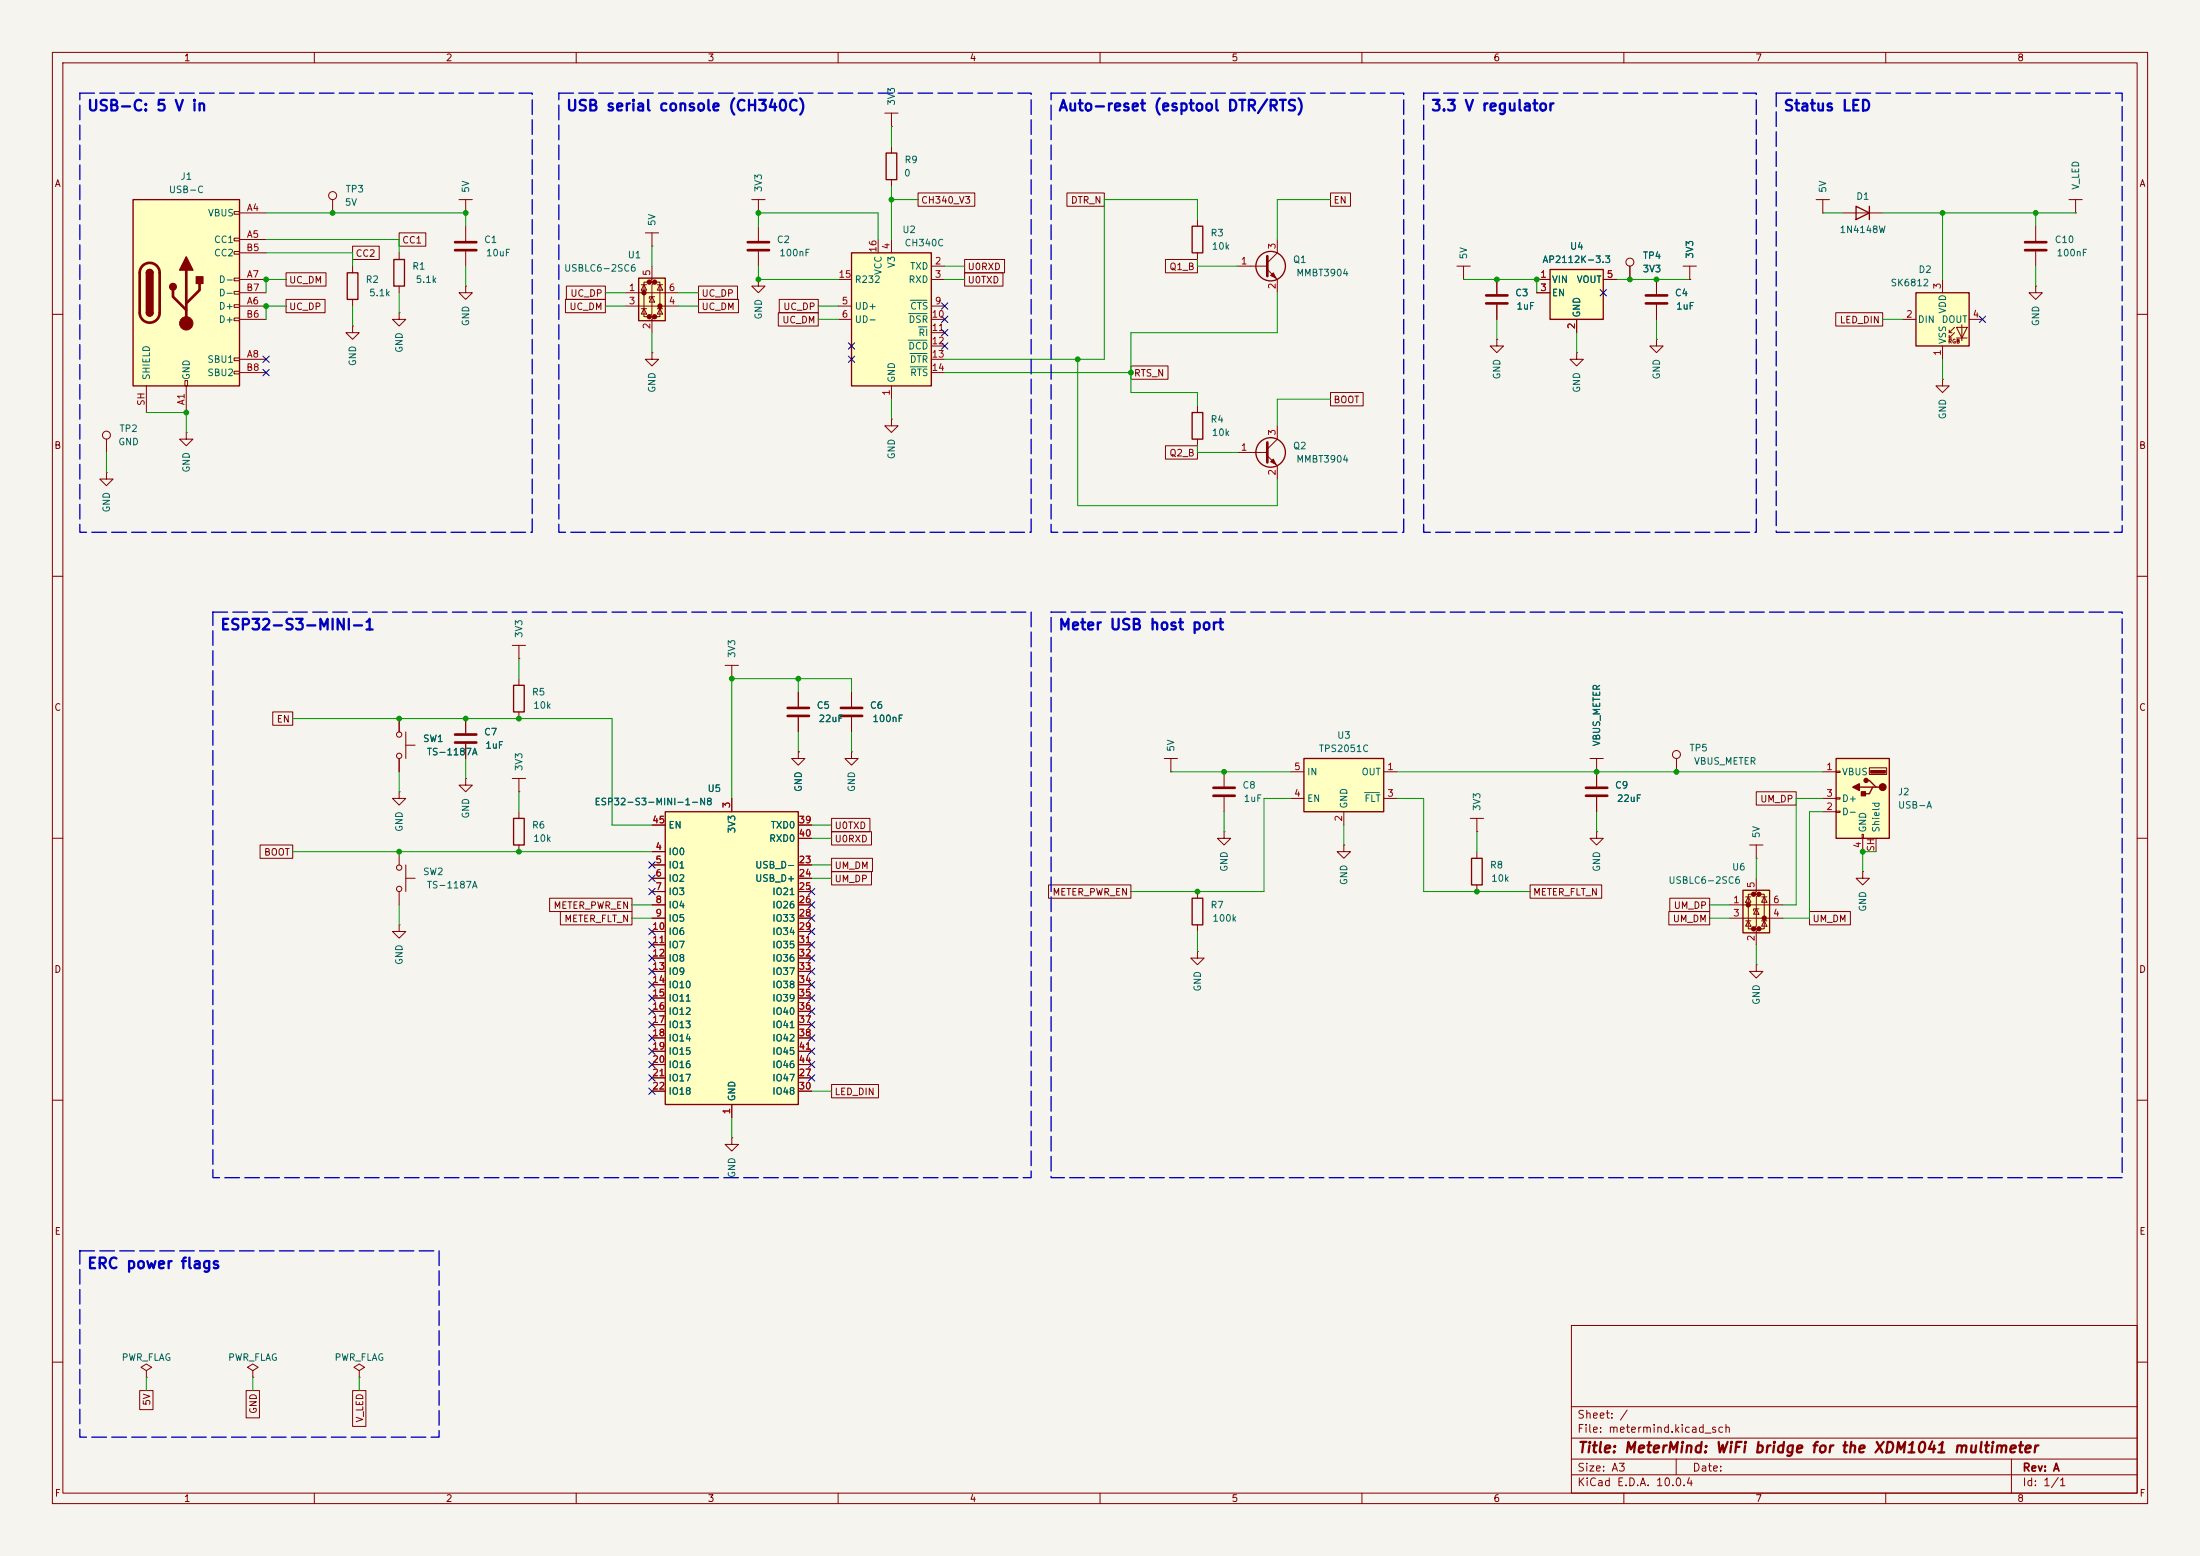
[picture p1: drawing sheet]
<svg xmlns="http://www.w3.org/2000/svg" width="420mm" height="297mm" viewBox="0 0 420 297" stroke-linecap="round" stroke-linejoin="round" font-family="sans-serif">
<path d="M0 0h420v297h-420z" fill="#f5f4ef" stroke="#f5f4ef" stroke-width=".19"/>
<g fill="none" stroke="#840000" stroke-width=".19">
<path d="M10 10h400v277h-400zM12 12h396v273h-396zM60 10v2M110 10v2M160 10v2M210 10v2M260 10v2M310 10v2M360 10v2M10 60h2M408 60h2M10 110h2"/>
<path d="M408 110h2M10 160h2M408 160h2M228.6 170.2v1.3M228.6 176.5v1.3M10 210h2M408 210h2M300 253h108v32h-108zM10 260h2M68.6 261.6l1-.6-1-.7-1 .7 1 .6v1.3M68.6 262.9h.1M300 278.5h108"/>
<path d="M300 274.5h108M300 268.5h108M320 278.5v3M384 278.5v6.5M408 260h2M60 285v2M110 285v2M160 285v2M210 285v2M260 285v2M300 281.5h108M310 285v2"/>
<path d="M360 285v2"/>
</g>
<path d="M227.6 171.5h2v5h-2z" fill="none" stroke="#840000" stroke-width=".25"/>
<path d="M248.9 144.8h15.3v10.1h-15.3z" fill="#ffffc2"/>
<path d="M248.9 144.8h15.3v10.1h-15.3zM280.9 163.8h2.1v5.1h-2.1z" fill="none" stroke="#840000" stroke-width=".25"/>
<g fill="none" stroke="#840000" stroke-width=".19">
<path d="M395 38.1h2.5M396.2 38.1v2.5M388.6 54.6v1.3h1.3l-1.3 1.3-1.3-1.3h1.3M388.6 54.6h.1M388.6 43.2v2.8M388.6 48v2.8M396.2 40.6h.1M162.6 132.1v2.8M162.6 136.9v2.8M222.2 144.8h2.6M223.5 147.3h.1M223.5 144.8v2.5"/>
<path d="M233.7 158.8v1.2h1.2l-1.2 1.3-1.3-1.3h1.3M233.7 158.8h.1M233.7 147.3v2.8M233.7 152.1v2.8M246.4 147.3h2.5M246.4 152.4h2.5M256.5 154.9v2.6M264.2 147.3h2.5M264.2 152.4h2.5M280.7 156.2h2.5M281.9 158.8h.1M281.9 156.2v2.6"/>
<path d="M281.9 162.6v1.2M281.9 168.9v1.3M228.6 181.6v1.3h1.3l-1.3 1.3-1.3-1.3h1.3M228.6 181.6h.1M335.3 184.2v1.2h1.2l-1.2 1.3-1.3-1.3h1.3M335.3 184.2h.1"/>
</g>
<path d="M260.5 151.3h2.8" fill="none" stroke="#006464" stroke-width=".19"/>
<path d="M386.6 46.2h4.1M386.6 47.8h4.1M160.5 135.1h4.1M160.5 136.7h4.1M231.6 150.4h4.1M231.6 151.9h4.1" fill="none" stroke="#840000" stroke-width=".51"/>
<path d="M365.8 55.9h10.1v10.1h-10.1z" fill="#ffffc2"/>
<g fill="none" stroke="#840000" stroke-width=".19">
<path d="M168.9 21.6h2.5M170.2 24.1h.1M170.2 21.6v2.5M321.3 50.8h2.5M322.6 53.3h.1M322.6 50.8v2.5M370.8 53.3v2.6M363.2 61h2.6M370.8 72.4v1.3h1.3l-1.3 1.2-1.2-1.2h1.2M370.8 72.4h.1M370.8 66v2.6M372.1 63.5h.5"/>
<path d="M372.1 64.5h.5M373.1 62.5l-1 1v-.5M373.1 63.5l-1 1v-.5M373.5 62.5h2l-1 2zM373.5 64.5h2M374.5 62v3M375.9 61h2.6"/>
</g>
<path d="M365.8 55.9h10.1v10.1h-10.1z" fill="none" stroke="#840000" stroke-width=".25"/>
<path d="M162.6 48.3h15.2v25.4h-15.2z" fill="#ffffc2"/>
<path d="M162.6 48.3h15.2v25.4h-15.2z" fill="none" stroke="#840000" stroke-width=".25"/>
<g fill="none" stroke="#840000" stroke-width=".19">
<path d="M160 53.3h2.6M160 58.4h2.6M167.6 45.7v2.6M170.2 45.7v2.6M177.8 50.8h2.5M177.8 53.3h2.5M177.8 58.4h2.5M124.5 67.3v1.3h1.2l-1.2 1.3-1.3-1.3h1.3M124.5 67.3h.1M160 61h2.6M170.2 73.7v2.5M177.8 61h2.5"/>
<path d="M177.8 63.5h2.5M177.8 66h2.5M177.8 68.6h2.5M177.8 71.1h2.5"/>
</g>
<path d="M173.5 59.9h3.5M173.8 57.3h3.2M173.4 64.9h3.6M173.7 67.5h3.3M173.8 70h3.2M175.3 62.4h1.7" fill="none" stroke="#006464" stroke-width=".19"/>
<path d="M121.9 53.1h5.1v8.1h-5.1z" fill="#ffffc2"/>
<g fill="#840000" stroke="#840000" stroke-width=".51">
<circle cx="122.9" cy="55.9" r=".25"/>
<circle cx="124" cy="53.8" r=".25"/>
<circle cx="124" cy="60.5" r=".25"/>
<circle cx="125" cy="53.8" r=".25"/>
<circle cx="125" cy="60.5" r=".25"/>
<circle cx="126" cy="58.4" r=".25"/>
</g>
<g fill="none" stroke="#840000" stroke-width=".19">
<path d="M87.6 38.1h2.6M88.9 38.1v2.5M346.7 38.1h2.5M348 38.1v2.5M67.3 50.8v1.3M67.3 57.2v1.2M76.2 59.7v1.3h1.3l-1.3 1.2-1.3-1.2h1.3M76.2 59.7h.1M76.2 48.3v1.2M76.2 54.6v1.3M88.9 40.6h.1M88.9 54.6v1.3h1.3l-1.3 1.3-1.3-1.3h1.3"/>
<path d="M88.9 54.6h.1M88.9 43.2v2.8M88.9 48v2.8M119.4 55.9h10.1M119.4 58.4h10.1M122.4 58.9h1M122.4 54.4h1M122.9 54.4l.5 1h-1zM122.9 58.9l.5 1h-1zM123.2 44.5h2.5M124 53.8h-1.1v6.7h1.1M124.5 50.8v2.5l-.5 .5h1l-.5 .6v5.5l-.5 .6h1l-.5 .5v2.5"/>
<path d="M124.5 56.6l.5 1.1h-1zM124.5 47h.1M124.5 44.5v2.5M125 56.6h-1v.4M125 53.8h1v6.7h-1M125.5 58.9h1M125.5 54.4h1M126 54.4l.5 1h-1zM126 58.9l.5 1h-1zM311.1 50.8v2.5M316.2 53.3v2.8M316.2 58.2v2.8"/>
<path d="M348 40.6h.1M351.8 40.6h7.6M67.3 62.2v1.3h1.3l-1.3 1.3-1.3-1.3h1.3M67.3 62.2h.1M316.2 64.8v1.2h1.3l-1.3 1.3-1.2-1.3h1.2M316.2 64.8h.1M170.2 80v1.3h1.2l-1.2 1.3-1.3-1.3h1.3M170.2 80h.1M138.4 127h2.6M139.7 129.5h.1M139.7 127v2.5"/>
<circle cx="311.2" cy="50" r=".76"/>
</g>
<path d="M354.3 39.4l2.6 1.2-2.6 1.3zM356.9 39.4v2.5M66.3 52.1h2v5.1h-2zM75.2 49.5h2v5.1h-2zM121.9 53.1h5.1v8.1h-5.1z" fill="none" stroke="#840000" stroke-width=".25"/>
<path d="M86.9 46.2h4M86.9 47.8h4M314.2 56.4h4.1M314.2 57.9h4.1" fill="none" stroke="#840000" stroke-width=".51"/>
<path d="M350.5 144.8h10.2v15.2h-10.2z" fill="#ffffc2"/>
<path d="M350.5 144.8h10.2v15.2h-10.2zM355 150.2h2.5M356.2 149h.7l1.2 1.2h.7M358.1 150.2h-.6l-.6 1.3h-1.3" fill="none" stroke="#840000" stroke-width=".25"/>
<g fill="#840000" stroke="#840000" stroke-width=".25">
<path d="M355.3 151.1h.8v.8h-.8z"/>
<path d="M353.7 150.2l1.3-.6v1.3z"/>
<circle cx="359.4" cy="150.2" r=".63"/>
<circle cx="356.2" cy="149" r=".38"/>
</g>
<path d="M357.1 147.1h2.8v.5h-2.8z" fill="#840000" stroke="#840000" stroke-width=".19"/>
<g fill="none" stroke="#840000" stroke-width=".19">
<path d="M348 147.3h2.5M348 154.9h2.5M348 152.4h2.5M350.5 147.2h.8v.2h-.8zM350.5 152.3h.8v.2h-.8zM350.5 154.8h.8v.3h-.8zM355.5 159.3h.2v.7h-.2zM356.9 146.6h3.3v1.2h-3.3zM334 161.3h2.5M335.3 163.8h.1M335.3 161.3v2.5M355.6 166.4v1.2h1.3l-1.3 1.3-1.3-1.3h1.3"/>
<path d="M355.6 166.4h.1M355.6 160v2.6M358.1 160v2.6"/>
</g>
<path d="M332.7 169.9h5.1v8.2h-5.1z" fill="#ffffc2"/>
<g fill="#840000" stroke="#840000" stroke-width=".51">
<circle cx="333.8" cy="172.7" r=".25"/>
<circle cx="334.8" cy="170.7" r=".25"/>
<circle cx="334.8" cy="177.3" r=".25"/>
<circle cx="335.8" cy="170.7" r=".25"/>
<circle cx="335.8" cy="177.3" r=".25"/>
<circle cx="336.8" cy="175.3" r=".25"/>
</g>
<g fill="none" stroke="#840000" stroke-width=".19">
<path d="M63.5 38.1v2.5M330.2 172.7h10.2M330.2 175.3h10.2M333.2 175.8h1.1M333.2 171.2h1.1M333.8 171.2l.5 1h-1.1zM333.8 175.8l.5 1h-1.1zM334.8 170.7h-1v6.6h1M335.3 167.6v2.6l-.5 .5h1l-.5 .5v5.6l-.5 .5h1l-.5 .5v2.5M335.3 173.5l.5 1h-1zM335.8 173.5h-1v.4M335.8 170.7h1v6.6h-1"/>
<path d="M336.3 175.8h1M336.3 171.2h1M336.8 171.2l.5 1h-1zM336.8 175.8l.5 1h-1z"/>
<circle cx="63.5" cy="37.3" r=".76"/>
</g>
<path d="M332.7 169.9h5.1v8.2h-5.1z" fill="none" stroke="#840000" stroke-width=".25"/>
<path d="M25.4 38.1h20.3v35.6h-20.3z" fill="#ffffc2"/>
<g fill="none" stroke="#840000" stroke-width=".19">
<path d="M44.7 40.4h1v.5h-1zM44.7 45.5h1v.5h-1zM44.7 48h1v.5h-1zM44.7 53.1h1v.5h-1zM44.7 55.6h1v.5h-1zM44.7 58.2h1v.5h-1zM45.7 40.6h5.1M45.7 45.7h5.1M45.7 58.4h5.1M45.7 53.3h5.1M45.7 48.3h5.1M45.7 55.9h5.1"/>
<path d="M228.6 41.9v1.3M228.6 48.3v1.2M236.2 50.8h5.7M241.9 51.4l1.9 1.9v2.6M243.8 45.7v2.6l-1.9 1.9M27.9 73.7v5M35.3 72.6h.5v1.1h-.5zM35.6 73.7v5M44.7 60.7h1v.5h-1zM44.7 68.3h1v.5h-1zM44.7 70.9h1v.5h-1zM45.7 68.6h5.1"/>
<path d="M45.7 61h5.1M45.7 71.1h5.1M228.6 77.5v1.2M301 67.3v1.3h1.3l-1.3 1.3-1.3-1.3h1.3M301 67.3h.1M20.3 90.2v1.2h1.3l-1.3 1.3-1.3-1.3h1.3M20.3 90.2h.1M20.3 83.8v2.6M35.6 82.6v1.2h1.2l-1.2 1.3-1.3-1.3h1.3M35.6 82.6h.1M228.6 83.8v1.3M236.2 86.4h5.7"/>
<path d="M241.9 87l1.9 1.9v2.5M243.8 81.3v2.5l-1.9 1.9M303.5 144.8h2.6M304.8 147.3h.1M304.8 158.8v1.2h1.3l-1.3 1.3-1.3-1.3h1.3M304.8 158.8h.1M304.8 144.8v5.3M304.8 152.1v2.8M320 144.8v2.5"/>
<circle cx="20.3" cy="83.1" r=".76"/>
<circle cx="320" cy="144" r=".76"/>
</g>
<g fill="none" stroke="#840000" stroke-width=".25">
<path d="M25.4 38.1h20.3v35.6h-20.3zM27.9 52.1a.64 .64 0 0 1 .7-.7 .64 .64 0 0 1 .6 .7M27.9 59.7a.64 .64 0 0 0 .7 .6 .64 .64 0 0 0 .6-.6M227.6 43.2h2v5.1h-2zM227.6 78.7h2v5.1h-2z"/>
<circle cx="242.6" cy="50.8" r="2.82"/>
<circle cx="242.6" cy="86.4" r="2.82"/>
</g>
<path d="M27.2 50.7a1.9 1.9 0 0 1 2.1-.4 1.9 1.9 0 0 1 1.2 1.8v7.6a1.91 1.91 0 0 1-1.9 1.9 1.91 1.91 0 0 1-1.9-1.9v-7.8l.1-.6zM33 55.4v1.2l2.6 2.6M35.6 51.6v10.1M38.1 54.1v1.3l-2.5 2.5M241.9 48.9v3.8M241.9 84.5v3.8M302.8 150.4h4M302.8 151.9h4" fill="none" stroke="#840000" stroke-width=".51"/>
<g fill="#840000" stroke="#840000" stroke-width=".25">
<path d="M27.9 52.1h1.3v7.6h-1.3z"/>
<path d="M28.1 51.6a.64 .64 0 0 1 .7-.1 .64 .64 0 0 1 .4 .6h-1.3z"/>
<path d="M27.9 59.7h1.3a.64 .64 0 0 1-.6 .6 .64 .64 0 0 1-.7-.6z"/>
<path d="M35.6 49l1.2 2.6h-2.5z"/>
<path d="M37.5 52.8h1.2v1.3h-1.2z"/>
<circle cx="33" cy="54.7" r=".63"/>
</g>
<g fill="#840000" stroke="#840000" stroke-width=".19">
<path d="M243.1 87.6l.5 1-1-.5z"/>
<path d="M242.6 52.6l.5-.5 .5 1z"/>
<circle cx="35.6" cy="61.7" r="1.27"/>
</g>
<path d="M295.9 51.4h10.2v9.6h-10.2z" fill="#ffffc2"/>
<path d="M295.9 51.4h10.2v9.6h-10.2z" fill="none" stroke="#840000" stroke-width=".25"/>
<g fill="none" stroke="#840000" stroke-width=".19">
<path d="M278.1 50.8h2.6M279.4 53.3h.1M279.4 50.8v2.5M285.7 53.3v2.8M285.7 58.2v2.8M293.4 53.3h2.5M293.4 55.9h2.5M306.1 53.3h2.5M285.7 64.8v1.2h1.3l-1.3 1.3-1.2-1.3h1.2M285.7 64.8h.1M301 61v2.5M76.2 151.1v1.3h1.3l-1.3 1.3-1.3-1.3h1.3"/>
<path d="M76.2 151.1h.1M152.4 143.5v1.3h1.3l-1.3 1.3-1.3-1.3h1.3M152.4 143.5h.1M162.6 143.5v1.3h1.2l-1.2 1.3-1.3-1.3h1.3M162.6 143.5h.1M76.2 176.5v1.3h1.3l-1.3 1.3-1.3-1.3h1.3M76.2 176.5h.1M139.7 217.2v1.2h1.3l-1.3 1.3-1.3-1.3h1.3M139.7 217.2h.1"/>
</g>
<path d="M283.7 56.4h4.1M283.7 57.9h4.1" fill="none" stroke="#840000" stroke-width=".51"/>
<path d="M127 154.9h25.4v55.9h-25.4z" fill="#ffffc2"/>
<path d="M169.2 29.2h2v5.1h-2zM98 130.8h2.1v5.1h-2.1zM98 156.2h2.1v5.1h-2.1zM127 154.9h25.4v55.9h-25.4z" fill="none" stroke="#840000" stroke-width=".25"/>
<g fill="none" stroke="#840000" stroke-width=".19">
<path d="M143.5 38.1h2.5M144.8 38.1v2.5M170.2 27.9v1.3M170.2 34.3v1.3M175.3 36.8h10.8v2.6h-10.8zM203.7 36.8h7.1v2.6h-7.1zM254 36.8h3.8v2.6h-3.8zM54.6 57.1h7.5v2.6h-7.5zM54.6 52.1h7.6v2.5h-7.6zM67.3 47h5.1v2.5h-5.1zM76.2 44.4h5.1v2.6h-5.1zM107.9 57.1h7.7v2.6h-7.7z"/>
<path d="M108.1 54.6h7.5v2.6h-7.5zM133.3 57.1h7.7v2.6h-7.7zM133.3 54.6h7.5v2.6h-7.5zM144.8 40.6h.1M144.8 53.3v1.3h1.2l-1.2 1.3-1.3-1.3h1.3M144.8 53.3h.1M144.8 43.2v2.8M144.8 48v2.8M148.6 59.7h7.6v2.5h-7.6zM148.8 57.1h7.4v2.6h-7.4zM184.1 52.1h7.4v2.5h-7.4zM184.1 49.5h7.7v2.6h-7.7z"/>
<path d="M222.5 49.5h6.1v2.6h-6.1zM285.7 53.3v2.8M285.7 58.2v2.8M293.4 53.3h2.5M293.4 55.9h2.5M306.1 53.3h2.5M311.1 50.8v2.5M316.2 53.3v2.8M316.2 58.2v2.8M322.6 53.3h.1M350.5 59.7h8.9v2.5h-8.9zM215.9 69.8h7.1v2.6h-7.1z"/>
<path d="M254 74.9h6.2v2.6h-6.2zM301 61v2.5M222.5 85.1h6.1v2.5h-6.1zM52.1 135.9h3.8v2.5h-3.8zM76.2 137.2v2.5M77.5 139.7v5.1M88.9 137.2v2.8M97.8 123.2h2.5M99.1 125.7h.1M99.1 123.2v2.5M99.1 129.5v1.3M99.1 135.9v1.3"/>
<path d="M152.4 132.1v2.8M152.4 136.9v2.8M162.6 132.1v2.8M162.6 136.9v2.8M76.2 144.8v2.5M77.5 142.2h1.7M88.9 148.6v1.3h1.3l-1.3 1.2-1.3-1.2h1.3M88.9 148.6h.1M88.9 142v2.8M97.8 148.6h2.5M99.1 151.1h.1M99.1 148.6v2.5"/>
<path d="M99.1 154.9v1.3M124.5 157.5h2.5M139.7 152.4v2.5M152.4 143.5h.1M152.4 157.5h2.5M158.7 156.2h7.4v2.6h-7.4zM158.7 158.7h7.7v2.6h-7.7zM304.8 147.3h.1M304.8 147.3v2.8M304.8 152.1v2.8M335.3 151.1h7.6v2.6h-7.6zM49.6 161.3h6.3v2.5h-6.3z"/>
<path d="M76.2 162.6v2.5M76.2 170.2v2.5M77.5 167.6h1.7M77.5 165.1v5.1M99.1 161.3v1.3M104.9 171.4h15.7v2.6h-15.7zM107 174h13.6v2.5h-13.6zM124.5 162.6h2.5M124.5 165.1h2.5M124.5 167.6h2.5M124.5 170.2h2.5M124.5 172.7h2.5"/>
<path d="M124.5 175.3h2.5M124.5 177.8h2.5M152.4 165.1h2.5M152.4 167.6h2.5M152.4 170.2h2.5M152.4 172.7h2.5M152.4 175.3h2.5M152.4 177.8h2.5M152.4 160h2.5M158.7 163.8h7.9v2.6h-7.9zM158.7 166.4h7.7v2.5h-7.7zM200.2 168.9h15.7v2.6h-15.7z"/>
<path d="M256.5 161.3v1.3h1.3l-1.3 1.2-1.2-1.2h1.2M256.5 161.3h.1M292.1 168.9h13.7v2.6h-13.7zM318.6 174h7.8v2.5h-7.8zM318.8 171.4h7.6v2.6h-7.6zM345.4 174h7.8v2.5h-7.8zM124.5 180.3h2.5M124.5 182.9h2.5M124.5 185.4h2.5M124.5 188h2.5M124.5 190.5h2.5M124.5 193h2.5"/>
<path d="M124.5 195.6h2.5M124.5 198.1h2.5M152.4 180.3h2.5M152.4 182.9h2.5M152.4 185.4h2.5M152.4 188h2.5M152.4 190.5h2.5M152.4 193h2.5M152.4 195.6h2.5M152.4 198.1h2.5M124.5 200.7h2.5M124.5 203.2h2.5"/>
<path d="M124.5 205.7h2.5M124.5 208.3h2.5M139.7 210.8v2.6M152.4 200.7h2.5M152.4 203.2h2.5M152.4 205.7h2.5M152.4 208.3h2.5M158.7 207h9v2.6h-9zM26.7 265.4h2.5v3.7h-2.5zM27.9 261.6l1.1-.6-1.1-.7-1 .7 1 .6v1.3M27.9 262.9h.1M47 265.4h2.5v5.2h-2.5z"/>
<path d="M48.3 261.6l1-.6-1-.7-1.1 .7 1.1 .6v1.3M48.3 262.9h.1M67.3 265.4h2.6v6.9h-2.6z"/>
<circle cx="76.2" cy="140.2" r=".51"/>
<circle cx="76.2" cy="144.3" r=".51"/>
<circle cx="76.2" cy="165.6" r=".51"/>
<circle cx="76.2" cy="169.7" r=".51"/>
</g>
<path d="M142.7 46.2h4.1M142.7 47.8h4.1M150.4 135.1h4M150.4 136.7h4M86.9 140.2h4M86.9 141.7h4" fill="none" stroke="#840000" stroke-width=".51"/>
<g fill="none" stroke="#009600" stroke-width=".19">
<path d="M170.2 24.1v3.8M170.2 35.6v10.1M170.2 38.1h5.1M254 38.1h-10.2v7.6M50.8 40.6h38.1v2.6M50.8 45.7h25.4v2.6M50.8 48.3h16.5v2.5M54.6 53.3h-3.8v2.6M54.6 58.4h-3.8v2.6M67.3 58.4v3.8M76.2 55.9v3.8M88.9 50.8v3.8"/>
<path d="M115.6 58.4h3.8M115.6 55.9h3.8M124.5 47v3.8M129.5 58.4h3.8M129.5 55.9h3.8M144.8 43.2v-2.6h22.8v5.1M144.8 50.8v2.5h15.2M156.2 58.4h3.8M180.3 50.8h3.8M180.3 53.3h3.8M228.6 49.5v1.3h7.6M228.6 41.9v-3.8h-17.8v30.5h-30.5"/>
<path d="M243.8 55.9v7.6h-27.9v11.4h12.7v2.6M279.4 53.3h14v2.6M308.6 53.3h14M348 40.6h3.8M359.4 40.6h36.8M370.8 40.6v12.7M388.6 40.6v2.6M388.6 50.8v3.8M27.9 78.7h7.7v3.9M124.5 63.5v3.8M156.2 61h3.8M170.2 76.2v3.8"/>
<path d="M180.3 71.1h35.6M205.7 68.6v27.9h38.1v-5.1M254 76.2h-10.2v5.1M285.7 61v3.8M301 63.5v3.8M316.2 61v3.8M359.4 61h3.8M370.8 68.6v3.8M20.3 86.4v3.8M228.6 85.1v1.3h7.6M55.9 137.2h60.9v20.3h7.7M99.1 125.7v3.8"/>
<path d="M152.4 129.5v2.6M152.4 139.7v3.8M162.6 132.1v-2.6h-22.9v22.9M162.6 139.7v3.8M76.2 147.3v3.8M88.9 144.8v3.8M99.1 151.1v3.8M154.9 157.5h3.8M223.5 147.3h22.9M233.7 154.9v3.9M246.4 152.4h-5.1v17.8h-25.4M256.5 157.5v3.8"/>
<path d="M266.7 147.3h81.3M266.7 152.4h5.1v17.8h20.3M281.9 158.8v3.8M304.8 154.9v3.9M348 154.9h-2.6v20.4h-5M348 152.4h-5.1v20.3h-2.5M55.9 162.6h68.6M76.2 172.7v3.8M120.6 175.3h3.9M120.6 172.7h3.9M154.9 160h3.8M154.9 167.6h3.8"/>
<path d="M154.9 165.1h3.8M228.6 177.8v3.8M326.4 175.3h3.8M326.4 172.7h3.8M335.3 163.8v3.8M358.1 162.6h-2.5v3.8M335.3 180.3v3.9M139.7 213.4v3.8M154.9 208.3h3.8M27.9 262.9v2.5M48.3 262.9v2.5M68.6 262.9v2.5"/>
</g>
<g fill="none" stroke="#000084" stroke-width=".19">
<path d="M179.7 57.8l1.2 1.2M180.9 57.8l-1.2 1.2M305.5 55.3l1.2 1.2M306.7 55.3l-1.2 1.2M50.2 68l1.2 1.2M50.2 70.5l1.2 1.2M51.4 68l-1.2 1.2M51.4 70.5l-1.2 1.2M162 68l1.2 1.2M162 65.4l1.2 1.2M163.2 68l-1.2 1.2M163.2 65.4l-1.2 1.2"/>
<path d="M179.7 65.4l1.2 1.2M179.7 62.9l1.2 1.2M179.7 60.4l1.2 1.2M180.9 65.4l-1.2 1.2M180.9 62.9l-1.2 1.2M180.9 60.4l-1.2 1.2M377.9 60.4l1.2 1.2M379.1 60.4l-1.2 1.2M123.9 164.5l1.2 1.2M123.9 167l1.2 1.2M123.9 169.6l1.2 1.2M123.9 177.2l1.2 1.2"/>
<path d="M123.9 179.7l1.2 1.2M125.1 164.5l-1.2 1.2M125.1 167l-1.2 1.2M125.1 169.6l-1.2 1.2M125.1 177.2l-1.2 1.2M125.1 179.7l-1.2 1.2M154.3 169.6l1.2 1.2M154.3 172.1l1.2 1.2M154.3 174.7l1.2 1.2M154.3 177.2l1.2 1.2M154.3 179.7l1.2 1.2M155.5 169.6l-1.2 1.2"/>
<path d="M155.5 172.1l-1.2 1.2M155.5 174.7l-1.2 1.2M155.5 177.2l-1.2 1.2M155.5 179.7l-1.2 1.2M123.9 197.5l1.2 1.2M123.9 187.4l1.2 1.2M123.9 184.8l1.2 1.2M123.9 189.9l1.2 1.2M123.9 192.4l1.2 1.2M123.9 182.3l1.2 1.2M123.9 195l1.2 1.2M125.1 197.5l-1.2 1.2"/>
<path d="M125.1 187.4l-1.2 1.2M125.1 184.8l-1.2 1.2M125.1 189.9l-1.2 1.2M125.1 192.4l-1.2 1.2M125.1 182.3l-1.2 1.2M125.1 195l-1.2 1.2M154.3 182.3l1.2 1.2M154.3 184.8l1.2 1.2M154.3 187.4l1.2 1.2M154.3 189.9l1.2 1.2M154.3 192.4l1.2 1.2M154.3 195l1.2 1.2"/>
<path d="M154.3 197.5l1.2 1.2M155.5 182.3l-1.2 1.2M155.5 184.8l-1.2 1.2M155.5 187.4l-1.2 1.2M155.5 189.9l-1.2 1.2M155.5 192.4l-1.2 1.2M155.5 195l-1.2 1.2M155.5 197.5l-1.2 1.2M123.9 207.7l1.2 1.2M123.9 205.1l1.2 1.2M123.9 202.6l1.2 1.2M123.9 200.1l1.2 1.2"/>
<path d="M125.1 200.1l-1.2 1.2M125.1 205.1l-1.2 1.2M125.1 207.7l-1.2 1.2M125.1 202.6l-1.2 1.2M154.3 200.1l1.2 1.2M154.3 202.6l1.2 1.2M154.3 205.1l1.2 1.2M155.5 200.1l-1.2 1.2M155.5 202.6l-1.2 1.2M155.5 205.1l-1.2 1.2"/>
</g>
<path d="M15.2 17.8h86.4v83.8h-86.4zM106.7 17.8h90.1v83.8h-90.1zM200.7 17.8h67.3v83.8h-67.3zM271.8 17.8h63.5v83.8h-63.5zM339.1 17.8h66v83.8h-66zM40.6 116.8h156.2v108h-156.2zM200.7 116.8h204.4v108h-204.4zM15.2 238.8h68.6v35.5h-68.6z" fill="none" stroke="#0000c2" stroke-width=".25" stroke-dasharray="2.8 1"/>
<g fill="#009600" stroke="#009600" stroke-width=".19">
<circle cx="152.4" cy="129.5" r=".46"/>
<circle cx="139.7" cy="129.5" r=".46"/>
<circle cx="63.5" cy="40.6" r=".46"/>
<circle cx="88.9" cy="40.6" r=".46"/>
<circle cx="35.6" cy="78.7" r=".46"/>
<circle cx="76.2" cy="162.6" r=".46"/>
<circle cx="99.1" cy="162.6" r=".46"/>
<circle cx="144.8" cy="53.3" r=".46"/>
<circle cx="170.2" cy="38.1" r=".46"/>
<circle cx="144.8" cy="40.6" r=".46"/>
<circle cx="205.7" cy="68.6" r=".46"/>
<circle cx="215.9" cy="71.1" r=".46"/>
<circle cx="50.8" cy="58.4" r=".46"/>
<circle cx="50.8" cy="53.3" r=".46"/>
<circle cx="99.1" cy="137.2" r=".46"/>
<circle cx="88.9" cy="137.2" r=".46"/>
<circle cx="76.2" cy="137.2" r=".46"/>
<circle cx="293.4" cy="53.3" r=".46"/>
<circle cx="311.1" cy="53.3" r=".46"/>
<circle cx="316.2" cy="53.3" r=".46"/>
<circle cx="285.7" cy="53.3" r=".46"/>
<circle cx="304.8" cy="147.3" r=".46"/>
<circle cx="320" cy="147.3" r=".46"/>
<circle cx="355.6" cy="162.6" r=".46"/>
<circle cx="370.8" cy="40.6" r=".46"/>
<circle cx="388.6" cy="40.6" r=".46"/>
<circle cx="228.6" cy="170.2" r=".46"/>
<circle cx="233.7" cy="147.3" r=".46"/>
<circle cx="281.9" cy="170.2" r=".46"/>
</g>
<g font-size="2" fill="#0000c2">
<text x="16.5" y="21.7">USB-C: 5 V in</text>
<text x="107.9" y="21.7">USB serial console (CH340C)</text>
<text x="201.9" y="21.7">Auto-reset (esptool DTR/RTS)</text>
<text x="273" y="21.7">3.3 V regulator</text>
<text x="340.4" y="21.7">Status LED</text>
<text x="41.9" y="120.8">ESP32-S3-MINI-1</text>
<text x="201.9" y="120.8">Meter USB host port</text>
<text x="16.5" y="242.7">ERC power flags</text>
</g>
<text font-size="2" fill="#840000" x="301" y="277.8">Title: MeterMind: WiFi bridge for the XDM1041 multimeter</text>
<g font-size="1.5" fill="#840000">
<text x="301" y="273.8">File: metermind.kicad_sch</text>
<text x="301" y="271.1">Sheet: /</text>
<text x="301" y="281.2">Size: A3</text>
<text x="323" y="281.2">Date:</text>
<text x="386" y="281.2">Rev: A</text>
<text x="301" y="284">KiCad E.D.A. 10.0.4</text>
<text x="386" y="284">Id: 1/1</text>
</g>
<g font-size="1.3" fill="#840000">
<text x="35" y="12">1</text>
<text x="85" y="12">2</text>
<text x="135" y="12">3</text>
<text x="185" y="12">4</text>
<text x="235" y="12">5</text>
<text x="285" y="12">6</text>
<text x="335" y="12">7</text>
<text x="385" y="12">8</text>
<text x="10.3" y="36">A</text>
<text x="408.3" y="36">A</text>
<text x="175.7" y="39.2">CH340_V3</text>
<text x="204.3" y="39.2">DTR_N</text>
<text x="254.5" y="39.2">EN</text>
<text x="76.7" y="46.8">CC1</text>
<text x="67.8" y="49.3">CC2</text>
<text x="184.6" y="51.9">U0RXD</text>
<text x="223.1" y="51.9">Q1_B</text>
<text x="55.1" y="59.5">UC_DP</text>
<text x="55.1" y="54.4">UC_DM</text>
<text x="108.6" y="59.5">UC_DM</text>
<text x="108.8" y="56.9">UC_DP</text>
<text x="133.8" y="59.5">UC_DM</text>
<text x="133.8" y="56.9">UC_DP</text>
<text x="149.4" y="59.5">UC_DP</text>
<text x="184.6" y="54.4">U0TXD</text>
<text x="149.2" y="62">UC_DM</text>
<text x="351.1" y="62">LED_DIN</text>
<text x="216.4" y="72.2">RTS_N</text>
<text x="254.5" y="77.3">BOOT</text>
<text x="10.3" y="86">B</text>
<text x="223.1" y="87.4">Q2_B</text>
<text x="408.2" y="86">B</text>
<text x="10.3" y="136">C</text>
<text x="408.2" y="136">C</text>
<text x="52.7" y="138.2">EN</text>
<text x="335.9" y="153.5">UM_DP</text>
<text x="159.2" y="158.5">U0TXD</text>
<text x="159.2" y="161.1">U0RXD</text>
<text x="50.3" y="163.6">BOOT</text>
<text x="159.2" y="166.2">UM_DM</text>
<text x="105.6" y="173.8">METER_PWR_EN</text>
<text x="159.2" y="168.7">UM_DP</text>
<text x="200.8" y="171.2">METER_PWR_EN</text>
<text x="292.6" y="171.2">METER_FLT_N</text>
<text x="319.4" y="173.8">UM_DP</text>
<text x="107.6" y="176.3">METER_FLT_N</text>
<text x="319.2" y="176.3">UM_DM</text>
<text x="345.9" y="176.3">UM_DM</text>
<text x="10.3" y="186">D</text>
<text x="408.2" y="186">D</text>
<text x="159.2" y="209.3">LED_DIN</text>
<text x="10.3" y="236">E</text>
<text x="408.3" y="236">E</text>
<text x="29" y="268.4" transform="rotate(-90 29 268.4)">5V</text>
<text x="49.3" y="270" transform="rotate(-90 49.3 270)">GND</text>
<text x="69.6" y="271.6" transform="rotate(-90 69.6 271.6)">V_LED</text>
<text x="10.3" y="286">F</text>
<text x="35" y="287">1</text>
<text x="85" y="287">2</text>
<text x="135" y="287">3</text>
<text x="185" y="287">4</text>
<text x="235" y="287">5</text>
<text x="285" y="287">6</text>
<text x="335" y="287">7</text>
<text x="385" y="287">8</text>
<text x="408.3" y="286">F</text>
</g>
<g font-size="1.3" fill="#006464">
<text x="171.2" y="20.3" transform="rotate(-90 171.2 20.3)">3V3</text>
<text x="34.4" y="34.6">J1</text>
<text x="172.5" y="34">0</text>
<text x="172.6" y="31.5">R9</text>
<text x="32.1" y="37.2">USB-C</text>
<text x="39.6" y="41.6">VBUS</text>
<text x="65.7" y="39.6">5V</text>
<text x="65.9" y="37">TP3</text>
<text x="89.9" y="36.9" transform="rotate(-90 89.9 36.9)">5V</text>
<text x="145.8" y="36.8" transform="rotate(-90 145.8 36.8)">3V3</text>
<text x="349" y="36.9" transform="rotate(-90 349 36.9)">5V</text>
<text x="354.3" y="38.4">D1</text>
<text x="397.2" y="36.3" transform="rotate(-90 397.2 36.3)">V_LED</text>
<text x="40.8" y="46.7">CC1</text>
<text x="92.3" y="46.7">C1</text>
<text x="125.4" y="43.3" transform="rotate(-90 125.4 43.3)">5V</text>
<text x="148.2" y="46.7">C2</text>
<text x="172.2" y="44.8">U2</text>
<text x="172.6" y="47.3">CH340C</text>
<text x="231" y="45.4">R3</text>
<text x="231.2" y="48">10k</text>
<text x="299.6" y="48">U4</text>
<text x="351.1" y="44.8">1N4148W</text>
<text x="392.2" y="46.7">C10</text>
<text x="40.8" y="49.2">CC2</text>
<text x="78.6" y="51.8">R1</text>
<text x="92.7" y="49.2">10uF</text>
<text x="107.6" y="52.2">USBLC6-2SC6</text>
<text x="119.7" y="49.6">U1</text>
<text x="148.7" y="49.2">100nF</text>
<text x="168.6" y="52.6" transform="rotate(-90 168.6 52.6)">VCC</text>
<text x="171.2" y="51.3" transform="rotate(-90 171.2 51.3)">V3</text>
<text x="173.6" y="51.8">TXD</text>
<text x="246.7" y="50.5">Q1</text>
<text x="247.4" y="53">MMBT3904</text>
<text x="280.4" y="49.6" transform="rotate(-90 280.4 49.6)">5V</text>
<text x="294.4" y="50.5">AP2112K-3.3</text>
<text x="313.5" y="52.3">3V3</text>
<text x="313.5" y="49.7">TP4</text>
<text x="323.6" y="49.5" transform="rotate(-90 323.6 49.5)">3V3</text>
<text x="366.1" y="52.4">D2</text>
<text x="392.5" y="49.2">100nF</text>
<text x="41.7" y="59.4">D+</text>
<text x="41.7" y="54.3">D-</text>
<text x="41.7" y="56.9">D-</text>
<text x="69.7" y="54.3">R2</text>
<text x="70.4" y="56.9">5.1k</text>
<text x="79.3" y="54.3">5.1k</text>
<text x="163.1" y="59.4">UD+</text>
<text x="163.1" y="54.3">R232</text>
<text x="173.3" y="54.3">RXD</text>
<text x="173.6" y="59.4">CTS</text>
<text x="289.2" y="56.9">C3</text>
<text x="289.4" y="59.4">1uF</text>
<text x="296.2" y="54.3">VIN</text>
<text x="296.2" y="56.9">EN</text>
<text x="300.9" y="54.3">VOUT</text>
<text x="319.6" y="56.9">C4</text>
<text x="319.9" y="59.4">1uF</text>
<text x="360.8" y="54.9">SK6812</text>
<text x="371.8" y="60" transform="rotate(-90 371.8 60)">VDD</text>
<text x="41.7" y="61.9">D+</text>
<text x="89.9" y="62.4" transform="rotate(-90 89.9 62.4)">GND</text>
<text x="145.8" y="61.1" transform="rotate(-90 145.8 61.1)">GND</text>
<text x="163.1" y="61.9">UD-</text>
<text x="173.3" y="61.9">DSR</text>
<text x="175.2" y="64.5">RI</text>
<text x="302" y="60.7" transform="rotate(-90 302 60.7)">GND</text>
<text x="366" y="61.9">DIN</text>
<text x="370.6" y="61.9">DOUT</text>
<text x="371.8" y="65.8" transform="rotate(-90 371.8 65.8)">VSS</text>
<text x="389.6" y="62.4" transform="rotate(-90 389.6 62.4)">GND</text>
<text x="39.5" y="69.6">SBU1</text>
<text x="68.3" y="70" transform="rotate(-90 68.3 70)">GND</text>
<text x="77.2" y="67.4" transform="rotate(-90 77.2 67.4)">GND</text>
<text x="173.3" y="67">DCD</text>
<text x="173.6" y="69.6">DTR</text>
<text x="28.9" y="72.6" transform="rotate(-90 28.9 72.6)">SHIELD</text>
<text x="36.5" y="72.6" transform="rotate(-90 36.5 72.6)">GND</text>
<text x="39.5" y="72.1">SBU2</text>
<text x="125.4" y="75.1" transform="rotate(-90 125.4 75.1)">GND</text>
<text x="171.2" y="73.2" transform="rotate(-90 171.2 73.2)">GND</text>
<text x="173.6" y="72.1">RTS</text>
<text x="286.7" y="72.5" transform="rotate(-90 286.7 72.5)">GND</text>
<text x="302" y="75.1" transform="rotate(-90 302 75.1)">GND</text>
<text x="317.2" y="72.5" transform="rotate(-90 317.2 72.5)">GND</text>
<text x="22.7" y="82.8">TP2</text>
<text x="231" y="81">R4</text>
<text x="231.2" y="83.5">10k</text>
<text x="371.8" y="80.1" transform="rotate(-90 371.8 80.1)">GND</text>
<text x="22.5" y="85.3">GND</text>
<text x="171.2" y="87.8" transform="rotate(-90 171.2 87.8)">GND</text>
<text x="246.7" y="86.1">Q2</text>
<text x="247.4" y="88.6">MMBT3904</text>
<text x="36.5" y="90.3" transform="rotate(-90 36.5 90.3)">GND</text>
<text x="21.3" y="97.9" transform="rotate(-90 21.3 97.9)">GND</text>
<text x="100" y="121.9" transform="rotate(-90 100 121.9)">3V3</text>
<text x="140.7" y="125.7" transform="rotate(-90 140.7 125.7)">3V3</text>
<text x="101.5" y="133.1">R5</text>
<text x="101.7" y="135.6">10k</text>
<text x="155.8" y="135.6">C5</text>
<text x="166" y="135.6">C6</text>
<text x="80.7" y="141.9">SW1</text>
<text x="92.3" y="140.7">C7</text>
<text x="92.6" y="143.2">1uF</text>
<text x="156.2" y="138.1">22uF</text>
<text x="166.5" y="138.1">100nF</text>
<text x="224.5" y="143.6" transform="rotate(-90 224.5 143.6)">5V</text>
<text x="251.7" y="143.8">TPS2051C</text>
<text x="255.2" y="141.3">U3</text>
<text x="305.8" y="142.6" transform="rotate(-90 305.8 142.6)">VBUS_METER</text>
<text x="322.4" y="143.7">TP5</text>
<text x="81.4" y="144.5">TS-1187A</text>
<text x="100" y="147.3" transform="rotate(-90 100 147.3)">3V3</text>
<text x="249.4" y="148.3">IN</text>
<text x="259.8" y="148.3">OUT</text>
<text x="323.3" y="146.3">VBUS_METER</text>
<text x="351.5" y="148.3">VBUS</text>
<text x="113.4" y="154">ESP32-S3-MINI-1-N8</text>
<text x="135" y="151.5">U5</text>
<text x="153.4" y="151.3" transform="rotate(-90 153.4 151.3)">GND</text>
<text x="163.5" y="151.3" transform="rotate(-90 163.5 151.3)">GND</text>
<text x="237.1" y="150.8">C8</text>
<text x="237.3" y="153.4">1uF</text>
<text x="249.4" y="153.4">EN</text>
<text x="257.5" y="154.4" transform="rotate(-90 257.5 154.4)">GND</text>
<text x="260.4" y="153.4">FLT</text>
<text x="282.9" y="154.9" transform="rotate(-90 282.9 154.9)">3V3</text>
<text x="308.2" y="150.8">C9</text>
<text x="308.6" y="153.4">22uF</text>
<text x="351.5" y="155.9">D-</text>
<text x="351.5" y="153.4">D+</text>
<text x="362.2" y="152.1">J2</text>
<text x="362.2" y="154.6">USB-A</text>
<text x="77.2" y="158.9" transform="rotate(-90 77.2 158.9)">GND</text>
<text x="89.9" y="156.3" transform="rotate(-90 89.9 156.3)">GND</text>
<text x="101.5" y="158.5">R6</text>
<text x="101.7" y="161">10k</text>
<text x="127.5" y="158.5">EN</text>
<text x="140.7" y="159.2" transform="rotate(-90 140.7 159.2)">3V3</text>
<text x="146.7" y="161">RXD0</text>
<text x="147" y="158.5">TXD0</text>
<text x="336.3" y="160.1" transform="rotate(-90 336.3 160.1)">5V</text>
<text x="356.6" y="159" transform="rotate(-90 356.6 159)">GND</text>
<text x="359.1" y="159" transform="rotate(-90 359.1 159)">Shield</text>
<text x="80.7" y="167.3">SW2</text>
<text x="127.5" y="163.5">IO0</text>
<text x="127.5" y="166.1">IO1</text>
<text x="144.1" y="166.1">USB_D-</text>
<text x="234.7" y="166.5" transform="rotate(-90 234.7 166.5)">GND</text>
<text x="284.3" y="166.1">R8</text>
<text x="305.8" y="166.5" transform="rotate(-90 305.8 166.5)">GND</text>
<text x="330.6" y="166.5">U6</text>
<text x="81.4" y="169.9">TS-1187A</text>
<text x="127.5" y="168.6">IO2</text>
<text x="127.5" y="171.2">IO3</text>
<text x="127.5" y="173.7">IO4</text>
<text x="144.1" y="168.6">USB_D+</text>
<text x="147.3" y="171.2">IO21</text>
<text x="147.3" y="173.7">IO26</text>
<text x="231" y="173.7">R7</text>
<text x="257.5" y="169" transform="rotate(-90 257.5 169)">GND</text>
<text x="284.6" y="168.6">10k</text>
<text x="318.4" y="169">USBLC6-2SC6</text>
<text x="127.5" y="176.2">IO5</text>
<text x="127.5" y="178.8">IO6</text>
<text x="147.3" y="176.2">IO33</text>
<text x="147.3" y="178.8">IO34</text>
<text x="231.4" y="176.2">100k</text>
<text x="356.6" y="174.1" transform="rotate(-90 356.6 174.1)">GND</text>
<text x="77.2" y="184.3" transform="rotate(-90 77.2 184.3)">GND</text>
<text x="127.5" y="181.3">IO7</text>
<text x="127.5" y="183.9">IO8</text>
<text x="147.3" y="181.3">IO35</text>
<text x="147.3" y="183.9">IO36</text>
<text x="127.5" y="186.4">IO9</text>
<text x="127.5" y="188.9">IO10</text>
<text x="127.5" y="191.5">IO11</text>
<text x="147.3" y="186.4">IO37</text>
<text x="147.3" y="188.9">IO38</text>
<text x="147.3" y="191.5">IO39</text>
<text x="229.6" y="189.4" transform="rotate(-90 229.6 189.4)">GND</text>
<text x="336.3" y="191.9" transform="rotate(-90 336.3 191.9)">GND</text>
<text x="127.5" y="194">IO12</text>
<text x="127.5" y="196.6">IO13</text>
<text x="147.3" y="194">IO40</text>
<text x="147.3" y="196.6">IO41</text>
<text x="127.5" y="199.1">IO14</text>
<text x="127.5" y="201.6">IO15</text>
<text x="147.3" y="199.1">IO42</text>
<text x="147.3" y="201.6">IO45</text>
<text x="127.5" y="204.2">IO16</text>
<text x="127.5" y="206.7">IO17</text>
<text x="127.5" y="209.3">IO18</text>
<text x="147.3" y="206.7">IO47</text>
<text x="147.3" y="209.3">IO48</text>
<text x="147.3" y="204.2">IO46</text>
<text x="140.7" y="210.3" transform="rotate(-90 140.7 210.3)">GND</text>
<text x="140.7" y="224.9" transform="rotate(-90 140.7 224.9)">GND</text>
<text x="23.1" y="260.1">PWR_FLAG</text>
<text x="43.4" y="260.1">PWR_FLAG</text>
<text x="63.8" y="260.1">PWR_FLAG</text>
</g>
<g font-size="1.3" fill="#a90000">
<text x="47" y="40.6">A4</text>
<text x="47" y="45.7">A5</text>
<text x="170.2" y="47.7" transform="rotate(-90 170.2 47.7)">4</text>
<text x="243.8" y="47.7" transform="rotate(-90 243.8 47.7)">3</text>
<text x="46.9" y="48.2">B5</text>
<text x="47" y="53.3">A7</text>
<text x="124.4" y="52.8" transform="rotate(-90 124.4 52.8)">5</text>
<text x="160" y="53.3">15</text>
<text x="167.6" y="48.3" transform="rotate(-90 167.6 48.3)">16</text>
<text x="178.4" y="50.8">2</text>
<text x="178.4" y="53.3">3</text>
<text x="236.8" y="50.8">1</text>
<text x="293.9" y="53.3">1</text>
<text x="306.6" y="53.3">5</text>
<text x="46.9" y="55.9">B7</text>
<text x="47" y="58.4">A6</text>
<text x="119.9" y="55.9">1</text>
<text x="119.9" y="58.4">3</text>
<text x="127.6" y="58.4">4</text>
<text x="127.6" y="55.9">6</text>
<text x="160.6" y="58.4">5</text>
<text x="178.4" y="58.4">9</text>
<text x="243.8" y="55.3" transform="rotate(-90 243.8 55.3)">2</text>
<text x="293.9" y="55.9">3</text>
<text x="370.8" y="55.3" transform="rotate(-90 370.8 55.3)">3</text>
<text x="46.9" y="60.9">B6</text>
<text x="124.4" y="62.9" transform="rotate(-90 124.4 62.9)">2</text>
<text x="160.6" y="60.9">6</text>
<text x="177.8" y="60.9">10</text>
<text x="177.8" y="63.5">11</text>
<text x="301" y="62.9" transform="rotate(-90 301 62.9)">2</text>
<text x="363.8" y="60.9">2</text>
<text x="376.5" y="60.9">4</text>
<text x="46.9" y="71.1">B8</text>
<text x="47" y="68.6">A8</text>
<text x="177.8" y="66">12</text>
<text x="177.8" y="68.6">13</text>
<text x="177.8" y="71.1">14</text>
<text x="370.8" y="68" transform="rotate(-90 370.8 68)">1</text>
<text x="27.9" y="77.6" transform="rotate(-90 27.9 77.6)">SH</text>
<text x="35.5" y="77.5" transform="rotate(-90 35.5 77.5)">A1</text>
<text x="170.2" y="75.6" transform="rotate(-90 170.2 75.6)">1</text>
<text x="243.8" y="83.3" transform="rotate(-90 243.8 83.3)">3</text>
<text x="236.8" y="86.3">1</text>
<text x="243.8" y="90.9" transform="rotate(-90 243.8 90.9)">2</text>
<text x="246.9" y="147.3">5</text>
<text x="264.7" y="147.3">1</text>
<text x="348.5" y="147.3">1</text>
<text x="139.7" y="154.4" transform="rotate(-90 139.7 154.4)">3</text>
<text x="246.9" y="152.4">4</text>
<text x="264.7" y="152.4">3</text>
<text x="348.5" y="154.9">2</text>
<text x="348.5" y="152.4">3</text>
<text x="124.4" y="157.5">45</text>
<text x="152.4" y="157.5">39</text>
<text x="152.4" y="160">40</text>
<text x="256.5" y="156.9" transform="rotate(-90 256.5 156.9)">2</text>
<text x="355.6" y="162" transform="rotate(-90 355.6 162)">4</text>
<text x="125" y="162.5">4</text>
<text x="125" y="165.1">5</text>
<text x="125" y="167.6">6</text>
<text x="152.4" y="165.1">23</text>
<text x="152.4" y="167.6">24</text>
<text x="358.1" y="162.7" transform="rotate(-90 358.1 162.7)">SH</text>
<text x="125" y="170.2">7</text>
<text x="125" y="172.7">8</text>
<text x="152.4" y="170.2">25</text>
<text x="152.4" y="172.7">26</text>
<text x="330.8" y="172.7">1</text>
<text x="335.3" y="169.6" transform="rotate(-90 335.3 169.6)">5</text>
<text x="338.4" y="172.7">6</text>
<text x="124.4" y="177.8">10</text>
<text x="125" y="175.2">9</text>
<text x="152.4" y="175.2">28</text>
<text x="152.4" y="177.8">29</text>
<text x="330.8" y="175.2">3</text>
<text x="335.3" y="179.8" transform="rotate(-90 335.3 179.8)">2</text>
<text x="338.4" y="175.2">4</text>
<text x="124.4" y="180.3">11</text>
<text x="124.4" y="182.9">12</text>
<text x="124.4" y="185.4">13</text>
<text x="152.4" y="180.3">31</text>
<text x="152.4" y="182.9">32</text>
<text x="152.4" y="185.4">33</text>
<text x="124.4" y="187.9">14</text>
<text x="124.4" y="190.5">15</text>
<text x="152.4" y="187.9">34</text>
<text x="152.4" y="190.5">35</text>
<text x="124.4" y="193">16</text>
<text x="124.4" y="195.6">17</text>
<text x="152.4" y="193">36</text>
<text x="152.4" y="195.6">37</text>
<text x="124.4" y="198.1">18</text>
<text x="124.4" y="200.6">19</text>
<text x="124.4" y="203.2">20</text>
<text x="152.4" y="198.1">38</text>
<text x="152.4" y="200.6">41</text>
<text x="152.4" y="203.2">44</text>
<text x="124.4" y="205.7">21</text>
<text x="124.4" y="208.3">22</text>
<text x="152.4" y="205.7">27</text>
<text x="152.4" y="208.3">30</text>
<text x="139.7" y="212.8" transform="rotate(-90 139.7 212.8)">1</text>
</g>
<text font-size=".8" fill="#840000" x="371.8" y="65.7">RGB</text>
</svg>
